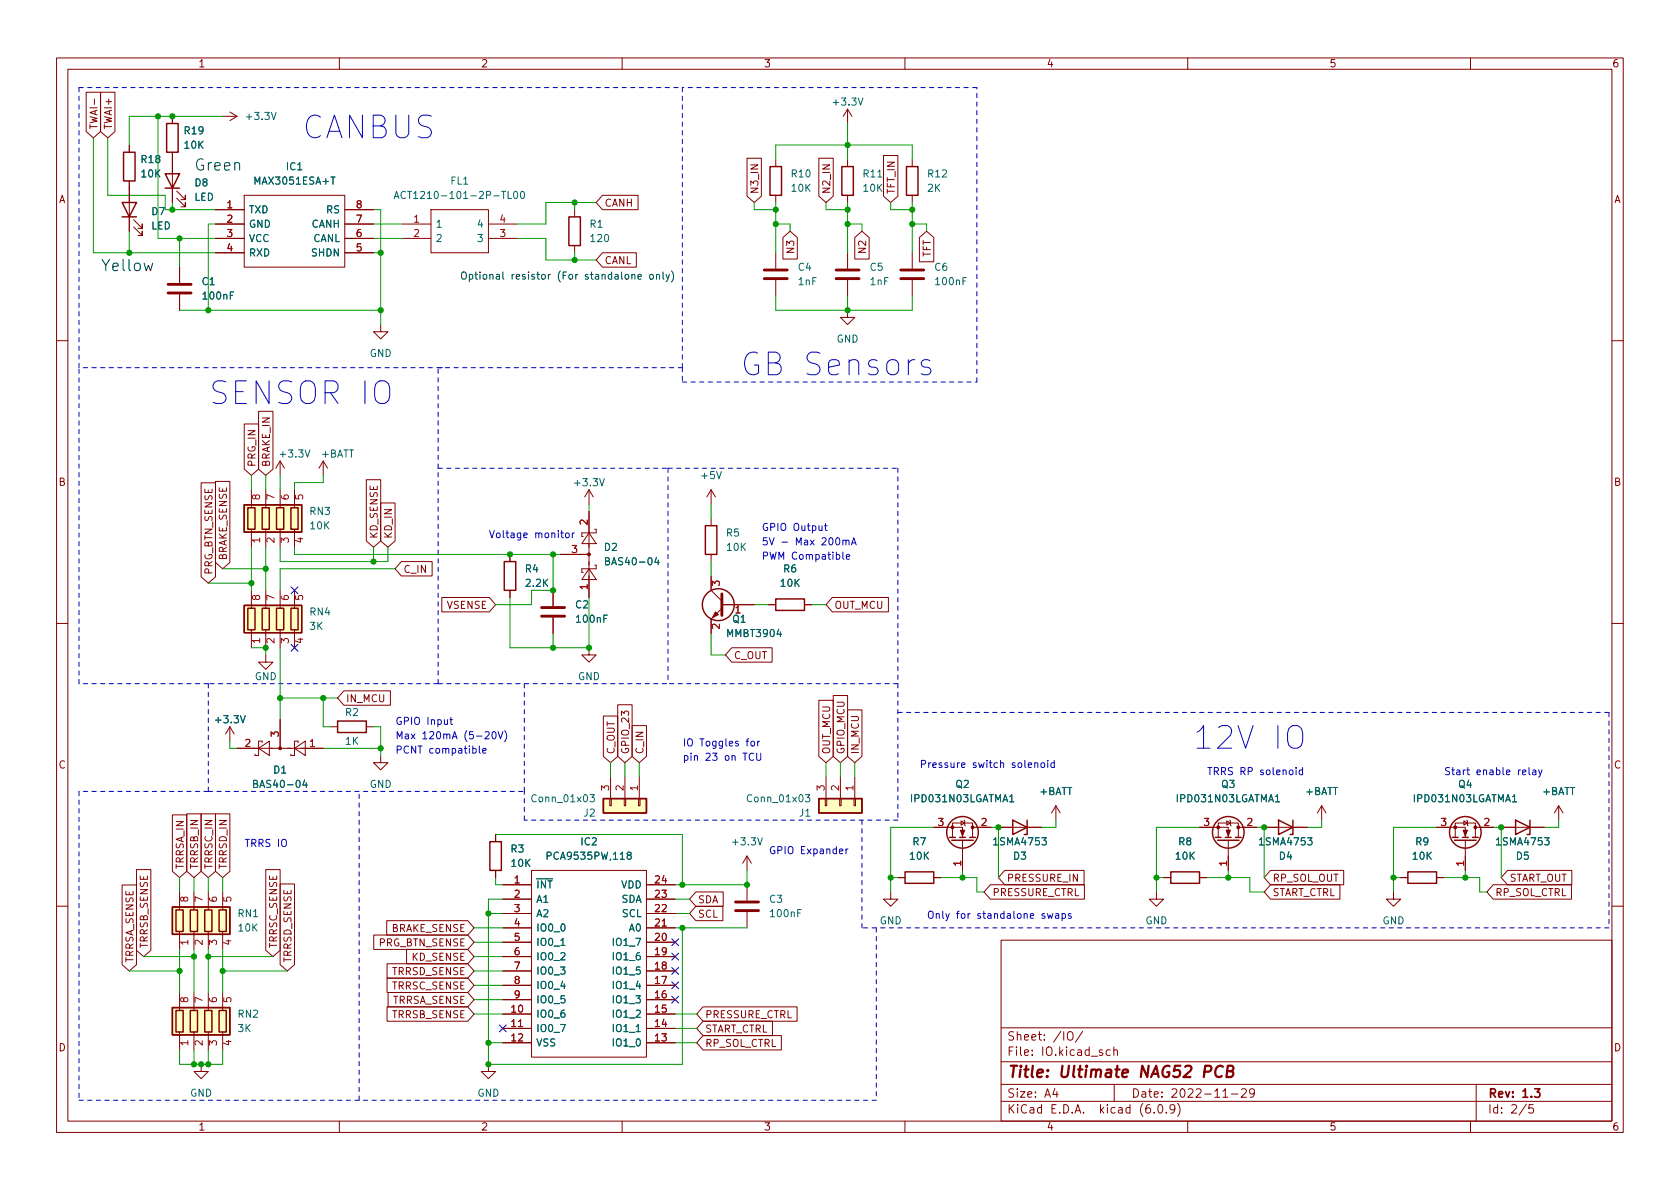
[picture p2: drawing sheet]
<svg xmlns="http://www.w3.org/2000/svg" width="297mm" height="210mm" viewBox="0 0 297 210" stroke-linecap="round" stroke-linejoin="round" font-family="sans-serif">
<g fill="none" stroke="#840000" stroke-width=".18">
<path d="M10 10.2h277v190.1h-277zM12 12.2h273v186.1h-273zM15.2 16.3h2.6v7l-1.3 1.1-1.3-1.1zM17.8 16.3h2.5v7l-1.3 1.1-1.2-1.1zM40.6 19.8l1.3 .8M60 10.2v2M110 10.2v2M149.9 19.3l-.8 1.3M149.9 19.3v2.5M149.9 19.3l.7 1.3M160 10.2v2M210 10.2v2"/>
<path d="M260 10.2v2M22.9 25.6v1.3M22.9 32v8.9M23.6 38.9l1.5 1.5v-.8v.8h-.7M30.5 20.6v1.2M30.5 26.9v8.9M31.2 35l1.6 1.6v-.8v.8h-.8M31.2 33.8l1.6 1.5v-.8v.8h-.8M38.1 39.6h5.1M38.1 37.1h5.1M39.4 20.6h2.5M41.9 20.6l-1.3 .7"/>
<path d="M43.2 34.5h17.8v12.7h-17.8zM61 39.6h5M61 37.1h5M71.1 39.6h5.1M76.2 37.1h10.2v7.6h-10.2zM86.4 39.6h5M101.6 37.1v1.2M106.5 34.5h6.3v2.6h-6.3l-1.1-1.3zM132.1 28h2.5v6.7l-1.3 1.1-1.2-1.1zM137.2 28.2v1.3M137.2 34.5v1.3M144.8 28h2.5v6.7l-1.3 1.1-1.2-1.1z"/>
<path d="M149.9 28.2v1.3M149.9 34.5v1.3M156.2 27.5h2.6v7.2l-1.3 1.1-1.3-1.1zM161.3 28.2v1.3M161.3 34.5v1.3M23.6 40.1l1.5 1.6v-.8v.8h-.7M31.7 47.2v2.8M31.7 52.1v2.8M38.1 42.2h5.1M38.1 44.7h5.1M61 42.2h5M61 44.7h5"/>
<path d="M67.3 57.4v1.3h1.3l-1.3 1.2-1.3-1.2h1.3M71.1 42.2h5.1M86.4 42.2h5M101.6 43.4v1.3M106.5 44.7h6v2.5h-6l-1.1-1.2zM137.2 44.7v2.8M137.2 49.5v2.8M138.4 42l1.3-1.1 1.3 1.1v3.8h-2.6zM149.9 54.9v1.2h1.2l-1.2 1.3-1.3-1.3h1.3M149.9 44.7v2.8M149.9 49.5v2.8M151.1 42l1.3-1.1 1.3 1.1v3.8h-2.6z"/>
<path d="M161.3 44.7v2.8M161.3 49.5v2.8M162.6 42l1.2-1.1 1.3 1.1v4.3h-2.5zM10 60.2h2M43.2 75h2.5v8l-1.3 1.1-1.2-1.1zM45.7 72.7h2.6v10.3l-1.3 1.1-1.3-1.1zM285 60.2h2M35.6 85.4h2.5v16.6l-1.3 1.1-1.2-1.1zM38.1 85.1h2.5v14.4l-1.2 1.1-1.3-1.1zM44.4 86.6v3.2M44.4 93.6v3.2M47 86.6v3.2"/>
<path d="M47 93.6v3.2M49.5 81.5v2.6M49.5 86.6v3.2M49.5 93.6v3.2M49.5 81.5l-.7 1.3M49.5 81.5l.8 1.3M52.1 86.6v3.2M52.1 93.6v3.2M57.1 81.5l-.7 1.3M57.1 81.5v2.6M57.1 81.5l.8 1.3M64.8 84.8h2.5v10.9l-1.3 1.1-1.2-1.1z"/>
<path d="M67.3 88.9h2.6v6.8l-1.3 1.1-1.3-1.1zM71 99.3h5.4v2.5h-5.4l-1.2-1.2zM90.2 98v1.3M99.1 98h5M104.1 94.2l1.3 1.9h-2.5zM104.1 86.6v2.5M104.1 90.4v15.3M104.1 86.6l-.7 1.3M104.1 86.6l.8 1.3M105.2 99.9h.2v.7h-2.5v.6h.2M105.2 93.6h.2v.6h-2.5v.7h.2M125.7 86.6l-.7 1.3"/>
<path d="M125.7 86.6v2.5M125.7 91.7v1.3M125.7 98v1.3M125.7 86.6l.8 1.3M10 110.2h2M44.4 104.4v3.2M44.4 111.4v3.1M47 115.8v1.3h1.3l-1.3 1.3-1.3-1.3h1.3M47 104.4v3.2M47 111.4v3.1M49.5 104.4v3.2M49.5 111.4v3.1"/>
<path d="M52.1 104.4v3.2M52.1 111.4v3.1M78.1 105.7h8.4l1.1 1.2-1.1 1.3h-8.4zM90.2 104.4v1.3M97.8 104.4v2.8M97.8 109.2v2.8M104.1 114.5v1.3h1.3l-1.3 1.3-1.2-1.3h1.2M104.1 100.6l1.3 1.9h-2.5zM125.7 101.8v2.6l1.9 1.9M127.6 107.6l-1.9 1.9v2.5M127.6 106.9h5.7M129.4 114.5h7.1v2.6h-7.1l-1.1-1.3z"/>
<path d="M135.9 106.9h1.3M142.2 106.9h1.3M147.2 105.7h9.9v2.5h-9.9l-1.2-1.3zM285 110.2h2M40.6 128.5l-.7 1.3M40.6 128.5v2.6M40.6 128.5l.8 1.3M41.9 132.3h15.2M45.7 132.3l1.9-1.2v2.5zM46.4 131.3v-.2h-.7v2.5h-.6v-.3M49.5 127.2v5.1M52.1 132.3l1.9-1.2v2.5z"/>
<path d="M52.7 131.3v-.2h-.6v2.5h-.7v-.3M58.4 128.5h1.3M60.8 122.2h8.2v2.5h-8.2l-1.1-1.3zM64.8 128.5h1.2M67.3 133.6v1.3h1.3l-1.3 1.2-1.3-1.2h1.3M106.7 126.6h2.5v7.2l-1.3 1.1-1.2-1.1zM107.9 137.4v3.8M109.2 124.6h2.6v9.2l-1.3 1.1-1.3-1.1zM110.5 137.4v3.8M111.8 128.3h2.5v5.5l-1.3 1.1-1.2-1.1zM113 137.4v3.8M144.8 123.8h2.5v10l-1.3 1.1-1.2-1.1z"/>
<path d="M146 137.4v3.8M147.3 123h2.6v10.8l-1.3 1.1-1.3-1.1zM148.6 137.4v3.8M149.9 125.5h2.5v8.3l-1.3 1.1-1.2-1.1zM151.1 137.4v3.8M21.6 156.5h2.5v14.1l-1.2 1.1-1.3-1.1zM24.1 153.8h2.6v14.2l-1.3 1.2-1.3-1.2zM30.5 144.1h2.5v10l-1.3 1.1-1.2-1.1zM31.7 157.7v3.2M33 143.9h2.6v10.2l-1.3 1.1-1.3-1.1zM34.3 157.7v3.2M35.6 143.9h2.5v10.2l-1.3 1.1-1.2-1.1z"/>
<path d="M36.8 157.7v3.2M38.1 143.9h2.5v10.2l-1.2 1.1-1.3-1.1zM39.4 157.7v3.2M47 153.8h2.5v14.2l-1.2 1.2-1.3-1.2zM49.5 156.3h2.6v14.3l-1.3 1.1-1.3-1.1zM87.6 147.6v1.2M87.6 153.9v1.3M88.9 156.5h5.1M88.9 159h5.1M94 153.9h20.3v33h-20.3zM107.8 141.2h.3v1.3h-.3zM110.4 141.2h.2v1.3h-.2z"/>
<path d="M112.9 141.2h.3v1.3h-.3zM114.3 156.5h5.1M114.3 159h5.1M123 157.7h4.9v2.6h-4.9l-1.1-1.3zM132.1 151.4l-.8 1.2M132.1 151.4v2.5M132.1 156.5v2.8M132.1 151.4l.7 1.2M145.9 141.2h.3v1.3h-.3zM148.5 141.2h.2v1.3h-.2zM151 141.2h.3v1.3h-.3zM157.5 157.7v1.3h1.2l-1.2 1.3-1.3-1.3h1.3"/>
<path d="M158.7 155.2h1.3M165.1 146.3h5.1v1.8M165.1 155.2h1.3M168.4 148.1v-2.6h3.6v2.6M169.9 145.2l.7 .3-.7 .4zM170.2 148.6v5.3M170.4 145l.2 .2v.7l.1 .1M172 146.3h3.3M175.1 156.5h16.6v2.5h-16.6l-1.1-1.3zM176.5 146.3h7.6M177.6 153.9h14.1v2.6h-14.1l-1.1-1.3zM186.7 142.5l-.8 1.3"/>
<path d="M186.7 142.5v2.5M186.7 142.5l.8 1.3M204.5 157.7v1.3h1.2l-1.2 1.3-1.3-1.3h1.3M205.7 155.2h1.3M212.1 146.3h5.1v1.8M212.1 155.2h1.3M215.4 148.1v-2.6h3.5v2.6M216.9 145.2l.7 .3-.7 .4zM217.2 148.6v5.3M217.4 145l.2 .2v.7l.1 .1M218.9 146.3h3.3M223.5 146.3h7.6"/>
<path d="M224.6 153.9h13v2.6h-13l-1.1-1.3zM224.6 156.5h12.3v2.5h-12.3l-1.1-1.3zM233.7 142.5l-.8 1.3M233.7 142.5v2.5M233.7 142.5l.7 1.3M246.4 157.7v1.3h1.2l-1.2 1.3-1.3-1.3h1.3M247.6 155.2h1.3M254 146.3h5.1v1.8M254 155.2h1.3M257.3 148.1v-2.6h3.6v2.6M258.8 145.2l.7 .3-.7 .4zM259.1 148.6v5.3"/>
<path d="M259.3 145l.2 .2v.7l.1 .1M260.9 146.3h3.3M264 156.5h13.9v2.5h-13.9l-1.1-1.3zM265.4 146.3h7.6M266.5 153.9h11.4v2.6h-11.4l-1.1-1.3zM275.6 142.5l-.8 1.3M275.6 142.5v2.5M275.6 142.5l.8 1.3M10 160.2h2M31.7 164.7v3.2M31.7 175.5v3.2M34.3 164.7v3.2"/>
<path d="M34.3 175.5v3.2M36.8 164.7v3.2M36.8 175.5v3.2M39.4 164.7v3.2M39.4 175.5v3.2M66.1 165.3h16.6l1.1 1.3-1.1 1.3h-16.6zM68.4 162.8h14.3l1.1 1.3-1.1 1.2h-14.3zM68.4 173h14.3l1.1 1.2-1.1 1.3h-14.3zM68.4 170.4h14.3l1.1 1.3-1.1 1.3h-14.3zM68.4 178h14.3l1.1 1.3-1.1 1.3h-14.3zM68.6 175.5h14.1l1.1 1.3-1.1 1.2h-14.1zM71.9 167.9h10.8l1.1 1.3-1.1 1.2h-10.8z"/>
<path d="M88.9 179.3h5.1M88.9 176.8h5.1M88.9 174.2h5.1M88.9 171.7h5.1M88.9 169.2h5.1M88.9 166.6h5.1M88.9 164.1h5.1M88.9 161.5h5.1M114.3 179.3h5.1M114.3 176.8h5.1M114.3 174.2h5.1M114.3 171.7h5.1"/>
<path d="M114.3 169.2h5.1M114.3 166.6h5.1M114.3 164.1h5.1M114.3 161.5h5.1M123 160.3h4.8v2.5h-4.8l-1.1-1.3zM124.3 178h16.6v2.6h-16.6l-1.1-1.3zM132.1 161.3v2.8M177 166.3h108v32h-108zM285 160.2h2M31.7 182.5v3.2M34.3 182.5v3.2M35.6 188.2v1.3h1.2l-1.2 1.2-1.3-1.2h1.3"/>
<path d="M36.8 182.5v3.2M39.4 182.5v3.2M60 198.3v2M86.4 188.2v1.3h1.2l-1.2 1.2-1.3-1.2h1.3M88.9 181.9h5.1M88.9 184.4h5.1M110 198.3v2M114.3 181.9h5.1M114.3 184.4h5.1M124.3 180.6h12.3v2.5h-12.3l-1.1-1.2zM124.3 183.1h13.9v2.6h-13.9l-1.1-1.3zM160 198.3v2"/>
<path d="M177 194.8h108M177 191.8h108M177 187.8h108M177 181.8h108M186.5 192.5l-.4 1h1M186.9 193v1M188.8 182.6a.5 .5 0 0 1 .6-.2 .5 .5 0 0 1 .3 .5v.5a.5 .5 0 0 1-.5 .6 .5 .5 0 0 1-.5-.6zM191.4 182.4l-1.3 1.9M196.3 185.7l-.4-.1-.3 .3v.4l.1 .3h.6M196.9 185.8l.2-.2 .4 .1 .1 .9M196.9 185.1v1.5M197 191.8v3"/>
<path d="M204.1 196.7v.1M204.9 195.4l.2-.1a.81 .81 0 0 1 .6 .7 .81 .81 0 0 1-.3 .8h-.2a.81 .81 0 0 1-.6-.6 .81 .81 0 0 1 .3-.8zM206.2 196.7v.1M207.7 196l-.3 .3h-.3l-.2-.3 .1-.6 .4-.1 .2 .2a.99 .99 0 0 1-.3 1.3h-.3M208.2 195.1a1.72 1.72 0 0 1 0 2.3M210 198.3v2M216.2 194h.9M217.7 193.5h1.2M219.5 192.7l.6-.2 .2 .2 .1 .3-1 1h1M221.8 193.2l-.3 .3-.4-.1-.2-.2 .2-.6 .4-.1 .2 .2a.99 .99 0 0 1-.3 1.3h-.3M260 198.3v2M261 191.8v6.5"/>
<path d="M269.9 195.3l-1.3 1.9M271.1 195.3h-.7l-.1 .7 .2-.1 .5 .1 .2 .2-.1 .5-.2 .1-.6-.1"/>
</g>
<path d="M271.3 192.5h1l-.5 .6 .4 .1v.7l-.2 .1h-.4l-.3-.1" fill="none" stroke="#840000" stroke-width=".3"/>
<path d="M213 189.5h.7a.55 .55 0 0 0 .5-.5 .55 .55 0 0 0-.3-.5h-.8l-.3 2M216.2 188.7a.88 .88 0 0 0-1-.1 .88 .88 0 0 0-.3 1 .69 .69 0 0 0 .3 .8 .69 .69 0 0 0 .8-.1M217 189.4l.8-.1a.46 .46 0 0 0 .3-.4 .46 .46 0 0 0-.3-.4h-.7l-.3 2h.8a.53 .53 0 0 0 .5-.5 .53 .53 0 0 0-.5-.6" fill="none" stroke="#840000" stroke-width=".4"/>
<g fill="none" stroke="#006464" stroke-width=".18">
<path d="M69.7 35.1l.4-1.3 .4 1.3M69.8 34.7h.6M71.7 34a.6 .6 0 0 0-.8 .4 .6 .6 0 0 0 .6 .7l.2-.1M90.9 34l.2-.2a.68 .68 0 0 1 .4 .7 .68 .68 0 0 1-.4 .6l-.2-.1-.1-.4zM92.1 34l.2-.2a.68 .68 0 0 1 .5 .7 .68 .68 0 0 1-.5 .6l-.2-.1-.1-.4zM107.1 99.2h.5l.1-.2v-.3l-.6-.1v1.3h.4l.2-.1 .1-.3-.3-.3M116.1 98.6l-.3 .9h.8M116.4 99v.9M44.8 138.6l.6-.1 .1-.2-.1-.2-.6-.1v1.3h.5l.2-.2 .1-.3-.3-.2M53.9 137.9l-.3 .9h.7M54.2 138.4v.9M104.3 140.5h.8l-.4 .5 .3 .1v.6l-.2 .1-.5-.1"/>
<path d="M111.1 151.2l-.2-.2v-.2l.2-.1h.4l.1 .2-.1 .2-.5 .2-.1 .2v.3l.2 .2h.3l.2-.3-.1-.4-.1-.1M142.4 140.5h.8l-.4 .5 .3 .1v.6l-.2 .1-.5-.1M178.5 141.8h.8M225.5 141.8h.7M267.4 141.8h.8M99.2 167.2h.7"/>
</g>
<g fill="none" stroke="#840000" stroke-width=".25">
<path d="M21.6 35.8h2.5l-1.2 2.5zM21.6 38.3h2.5M21.8 26.9h2.1v5.1h-2.1zM29.2 30.7h2.5l-1.2 2.6zM29.2 33.3h2.5M29.5 21.8h2v5.1h-2zM100.6 38.3h2v5.1h-2zM136.1 29.5h2.1v5h-2.1zM148.8 29.5h2.1v5h-2.1zM160.3 29.5h2v5h-2zM43.2 89.3h10.1v4.8h-10.1zM43.8 89.8h1.3v3.8h-1.3z"/>
<path d="M46.4 89.8h1.2v3.8h-1.2zM48.9 89.8h1.3v3.8h-1.3zM51.4 89.8h1.3v3.8h-1.3zM89.2 99.3h2v5.1h-2zM124.7 93h2v5h-2zM43.2 107.1h10.1v4.8h-10.1zM43.8 107.6h1.3v3.8h-1.3zM46.4 107.6h1.2v3.8h-1.2zM48.9 107.6h1.3v3.8h-1.3zM51.4 107.6h1.3v3.8h-1.3zM137.2 105.9h5v2h-5zM59.7 127.5h5.1v2h-5.1z"/>
<path d="M86.6 148.8h2v5.1h-2zM106.7 141.2h7.6v2.6h-7.6zM144.8 141.2h7.6v2.6h-7.6zM160 154.2h5.1v2h-5.1zM167.9 148.1h1M168.3 148.6h3.8M169.7 148.1h1M171.4 148.1h1.1M179.1 145l2.5 1.3-2.5 1.3zM181.6 145v2.6h-.5M207 154.2h5.1v2h-5.1zM214.9 148.1h1"/>
<path d="M215.3 148.6h3.8M216.7 148.1h1M218.4 148.1h1.1M226.1 145l2.5 1.3-2.5 1.3zM228.6 145v2.6h-.5M248.9 154.2h5.1v2h-5.1zM256.8 148.1h1M257.2 148.6h3.8M258.6 148.1h1M260.3 148.1h1.1M268 145l2.5 1.3-2.5 1.3zM270.5 145v2.6h-.5"/>
<path d="M30.5 160.4h10.1v4.8h-10.1zM30.5 178.2h10.1v4.8h-10.1zM31.1 160.9h1.3v3.8h-1.3zM31.1 178.7h1.3v3.8h-1.3zM33.7 160.9h1.2v3.8h-1.2zM33.7 178.7h1.2v3.8h-1.2zM36.2 160.9h1.3v3.8h-1.3zM36.2 178.7h1.3v3.8h-1.3zM38.7 160.9h1.3v3.8h-1.3zM38.7 178.7h1.3v3.8h-1.3z"/>
<circle cx="127" cy="106.9" r="2.82"/>
<circle cx="170.2" cy="147.2" r="2.79"/>
<circle cx="217.2" cy="147.2" r="2.79"/>
<circle cx="259.1" cy="147.2" r="2.79"/>
</g>
<g fill="#840000" stroke="#840000" stroke-width=".18">
<path d="M169.8 146.8h.8l-.4 1z"/>
<path d="M126.5 108.2l.5 .5-1 .5z"/>
<path d="M258.7 146.8h.8l-.4 1z"/>
<path d="M216.8 146.8h.8l-.4 1z"/>
<circle cx="168.4" cy="146.3" r=".25"/>
<circle cx="172" cy="146.3" r=".25"/>
<circle cx="104.1" cy="98" r=".25"/>
<circle cx="257.3" cy="146.3" r=".25"/>
<circle cx="260.9" cy="146.3" r=".25"/>
<circle cx="215.4" cy="146.3" r=".25"/>
<circle cx="218.9" cy="146.3" r=".25"/>
<circle cx="49.5" cy="132.3" r=".25"/>
</g>
<g fill="#ffffc2" stroke="#ffffc2" stroke-width=".18">
<path d="M30.5 160.4h10.1v4.8h-10.1z"/>
<path d="M43.2 89.3h10.1v4.8h-10.1z"/>
<path d="M30.5 178.2h10.1v4.8h-10.1z"/>
<path d="M144.8 141.2h7.6v2.6h-7.6z"/>
<path d="M106.7 141.2h7.6v2.6h-7.6z"/>
<path d="M43.2 107.1h10.1v4.8h-10.1z"/>
</g>
<g fill="none" stroke="#840000" stroke-width=".51">
<path d="M29.7 51.8h4.1M29.7 50.3h4.1M135.1 49.3h4.1M135.1 47.7h4.1M147.8 49.3h4.1M147.8 47.7h4.1M159.3 49.3h4M159.3 47.7h4M95.8 109h4M95.8 107.4h4M127.6 105v3.8M130 159.5h4.1"/>
<path d="M130 161h4.1"/>
</g>
<path d="M25.5 46.5l.4 1.4 .3-1 .4 1 .4-1.4M111.7 48.6l.2-.1 .3 .1 .1 .8M112.8 48.9l.6-.1-.1-.2-.3-.1-.2 .2 .1 .6h.4M115 48.6l.3-.1 .2 .3v.3l-.2 .3-.3-.1-.1-.2zM116.1 48.6l.2-.1 .3 .1v.8M116.1 48.5v.9M117.2 48.1v1.1l.2 .2M117.8 48.5l.3 .9M118.4 48.5l-.5 1.2-.1 .1M118.7 47.9a1.46 1.46 0 0 1 0 2" fill="none" stroke="#0f0f0f" stroke-width=".18"/>
<g fill="none" stroke="#0000c2" stroke-width=".18">
<path d="M164.4 63.8l-.4-.2h-.5l-.4 .2-.2 .4 .2 .5 1.3 .4 .2 .4-.2 .6-.4 .2h-.7l-.4-.2M99.1 94.2h.5M99.3 93.8v1.1l.3 .2M100.1 94.3l.3-.1 .2 .3v.3l-.2 .3-.3-.1-.1-.2zM101.2 94.2v.9M101.6 94.2l-.4 .3M145.8 93h.4M145.9 92.5v1.1l.3 .2M147.9 95.1h.2a.68 .68 0 0 1 .4 .6 .68 .68 0 0 1-.4 .7 .84 .84 0 0 1-.2-1.3zM149 95.6l.2-.1 .3 .1 .1 .8M149 97.6v1.1l.2 .2M149 95.5v.9"/>
<path d="M149.6 95.7l.2-.2 .3 .1v.8M149.6 98.5l.6-.1v-.3h-.4l-.2 .1 .1 .6h.5M150.5 96.4l.5-1.3 .4 1.3M150.7 96h.6M79.5 127.3h.5M79.7 126.8v1.1l.3 .2M84.7 131.9v1.1l.2 .2M85.3 132.8l.7-.2-.1-.2-.4-.1-.2 .2 .1 .6h.5M85.8 129.5l.5-.1 .2 .3-.8 .9h.8M87.1 129.5l.2-.1a.68 .68 0 0 1 .4 .6 .68 .68 0 0 1-.4 .6l-.2-.1-.1-.3zM88.1 129.4l.4 1.2 .4-1.2M89.2 129.2a1.46 1.46 0 0 1 0 1.9"/>
<path d="M132.9 131.1h.3l.2 .2v.4l-.2 .2h-.3l-.1-.2zM133.2 133.3a.6 .6 0 0 0-.8 .4 .6 .6 0 0 0 .6 .8l.2-.2M133.8 133.2v1l.2 .3h.3l.2-.3v-1M134 131.1v.8M134.3 131.1l-.3 .2M183 135l.1-.1h.3l.1 .8M183 134.9v.8M184.2 134.9h.3l.2 .2v.4l-.2 .2h-.3l-.2-.2zM185.3 134.5v.1M185.3 134.9v.8M186.4 134.9h-.4l-.2 .2 .1 .6h.5M186.4 134.5v1.2"/>
<path d="M227.8 128.9a1.34 1.34 0 0 1 1.6-.6 1.34 1.34 0 0 1 .9 1.3v1.4a1.33 1.33 0 0 1-1.3 1.4 1.33 1.33 0 0 1-1.3-1.4v-1.4zM229.2 135.7v.1M229.2 136.2v.8M230.3 136.2h-.4l-.2 .2 .1 .5h.5M230.3 135.7v1.3M269.2 136.6l.6-.1-.1-.3h-.3l-.2 .1 .1 .6h.4M270.3 135.7v1.1l.2 .2M271 136.2h.5l.1 .8M271.6 136.5h-.5l-.2 .2 .2 .3 .5-.1M272 136.2l.3 .8M272.6 136.2l-.4 1.1-.2 .1M148.4 150.5l.6-.1v-.2l-.4-.1-.2 .2 .1 .6h.5"/>
<path d="M149.6 150.1v.9M149.9 150.1l-.3 .3M185.2 161.6l.2 .8 .3-.6 .2 .6 .3-.8M186.6 161.6h.5l.1 .8M187.2 161.9h-.4l-.2 .2 .2 .3 .4-.1M187.8 161.6h.4l.2 .2-.1 .5h-.5M187.8 161.6v1.2M189.4 161.6h-.3l-.2 .1v.2l.5 .1v.3h-.5"/>
</g>
<g fill="none" stroke="#0000c2" stroke-width=".18" stroke-dasharray=".8 .8">
<path d="M14 15.5v49.5M14 15.5h106.6M120.6 15.5v49.5M172.7 15.5h-52.1M77.5 65h1.2M120.6 65h-106.6M120.6 67.6h52.1M120.6 65v2.6M172.7 67.6v-52.1M77.5 82.8h40.6M77.5 82.8v-17.8M118.1 82.8h40.6"/>
<path d="M118.1 82.8v38.1M158.7 82.8v38.1M14 139.9v54.7M14 120.9v-55.9M36.8 120.9h-22.8M36.8 120.9v19M36.8 139.9h-22.8M36.8 139.9h55.9M77.5 120.9h-40.7M77.5 120.9h40.6M77.5 120.9v-38.1M92.7 139.9v-19"/>
<path d="M158.7 126h125.8M158.7 120.9v24.1M158.7 120.9h-40.6M284.5 126v38.1M92.7 145v-5.1M158.7 145h-66M152.4 164.1v-19.1M154.9 164.1v30.5M284.5 164.1h-132.1M14 194.6h49.5M63.5 194.6v-54.7M154.9 194.6h-91.4"/>
</g>
<g fill="none" stroke="#009600" stroke-width=".18">
<path d="M16.5 24.4v20.3h21.6M19 24.4v10.1h10.2v2.6h8.9M27.9 20.6v21.6h10.2M30.5 35.8v1.3M38.1 39.6h-1.3v15.3M39.4 20.6h-16.5v5M66 37.1h1.3v20.3M66 39.6h5.1M101.6 35.8v1.3M105.4 35.8h-8.9v3.8h-5.1M133.3 35.8v1.3h3.9M137.2 39.6h2.5v1.3"/>
<path d="M137.2 28.2v-2.6h24.1v2.6M137.2 35.8v8.9M146 35.8v1.3h3.9M149.9 39.6h2.5v1.3M149.9 21.8v6.4M149.9 35.8v8.9M157.5 35.8v1.3h3.8M161.3 39.6h2.5v1.3M161.3 35.8v8.9M22.9 40.9v3.8M31.7 42.2v5M31.7 54.9h35.6"/>
<path d="M66 42.2h5.1M66 44.7h1.3M91.4 42.2h5.1v3.8h8.9M101.6 44.7v1.3M137.2 52.3v2.6h24.1v-2.6M149.9 52.3v2.6M44.4 84.1v2.5M44.4 96.8v7.6M47 84.1v2.5M47 96.8v7.6M49.5 96.8v2.5h19.1v-2.5M49.5 84.1v2.5"/>
<path d="M52.1 96.8v1.2h47M57.1 84.1v1.2h-5v1.3M66 96.8v2.5M97.8 98v6.4h-3.8v2.5h-6.4M104.1 89.1v1.3M125.7 89.1v2.6M125.7 99.3v2.5M36.8 103.1h7.6M39.4 100.6h7.6M44.4 114.5h2.6v1.3M49.5 114.5v12.7M69.8 100.6h-20.3v3.8"/>
<path d="M90.2 105.7v8.8h13.9v-8.8M97.8 112v2.5M125.7 112v3.8h2.6M133.3 106.9h2.6M143.5 106.9h2.5M40.6 131.1v1.2h1.3M49.5 123.4h10.2M57.1 123.4v5.1h1.3M57.1 132.3h10.2M66 128.5h1.3v5.1M107.9 134.9v2.5M110.5 134.9v2.5"/>
<path d="M113 134.9v2.5M146 134.9v2.5M148.6 134.9v2.5M151.1 134.9v2.5M31.7 155.2v2.5M34.3 155.2v2.5M36.8 155.2v2.5M39.4 155.2v2.5M87.6 155.2v1.3h1.3M87.6 147.6h33v8.9M88.9 159h-2.5v29.2h34.2v-24.1M119.4 159h2.5"/>
<path d="M132.1 153.9v2.6h-12.7M157.5 155.2h1.2M165.1 146.3h-7.6v11.4M166.4 155.2h6.3v2.5h1.3M170.2 153.9v1.3M175.3 146.3h1.2v8.9M186.7 145v1.3h-2.6M204.5 155.2h1.2M212.1 146.3h-7.6v11.4M213.4 155.2h7.6v2.5h2.5M217.2 153.9v1.3M222.2 146.3h1.3v8.9"/>
<path d="M233.7 145v1.3h-2.6M246.4 155.2h1.2M254 146.3h-7.6v11.4M255.3 155.2h6.3v2.5h1.3M259.1 153.9v1.3M264.2 146.3h1.2v8.9M275.6 145v1.3h-2.6M22.9 171.7h8.8M25.4 169.2h8.9M31.7 167.9v7.6M34.3 167.9v7.6M36.8 167.9v7.6"/>
<path d="M36.8 169.2h11.5M39.4 171.7h11.4M39.4 167.9v7.6M83.8 169.2h5.1M83.8 171.7h5.1M83.8 164.1h5.1M83.8 166.6h5.1M83.8 174.2h5.1M83.8 179.3h5.1M83.8 176.8h5.1M86.4 161.5h2.5M119.4 164.1h12.7"/>
<path d="M119.4 161.5h2.5M119.4 179.3h3.8M31.7 185.7v2.5h7.7v-2.5M34.3 185.7v2.5M36.8 185.7v2.5M86.4 184.4h2.5M119.4 184.4h3.8M119.4 181.9h3.8"/>
</g>
<g fill="none" stroke="#000084" stroke-width=".18">
<path d="M51.5 113.9l1.2 1.3M51.5 103.8l1.2 1.2M52.7 113.9l-1.2 1.3M52.7 103.8l-1.2 1.2M118.8 171.1l1.2 1.2M118.8 168.5l1.2 1.3M118.8 173.6l1.2 1.2M118.8 176.2l1.2 1.2M118.8 166l1.2 1.2M120 171.1l-1.2 1.2M120 168.5l-1.2 1.3M120 173.6l-1.2 1.2"/>
<path d="M120 176.2l-1.2 1.2M120 166l-1.2 1.2M88.3 181.2l1.2 1.3M89.5 181.2l-1.2 1.3"/>
</g>
<g fill="#009600" stroke="#009600" stroke-width=".18">
<circle cx="27.9" cy="20.6" r=".46"/>
<circle cx="30.5" cy="20.6" r=".46"/>
<circle cx="22.9" cy="44.7" r=".46"/>
<circle cx="31.7" cy="42.2" r=".46"/>
<circle cx="30.5" cy="37.1" r=".46"/>
<circle cx="101.6" cy="35.8" r=".46"/>
<circle cx="101.6" cy="46" r=".46"/>
<circle cx="137.2" cy="39.6" r=".46"/>
<circle cx="137.2" cy="37.1" r=".46"/>
<circle cx="47" cy="114.5" r=".46"/>
<circle cx="47" cy="100.6" r=".46"/>
<circle cx="49.5" cy="123.4" r=".46"/>
<circle cx="66" cy="99.3" r=".46"/>
<circle cx="67.3" cy="132.3" r=".46"/>
<circle cx="44.4" cy="103.1" r=".46"/>
<circle cx="67.3" cy="54.9" r=".46"/>
<circle cx="36.8" cy="54.9" r=".46"/>
<circle cx="67.3" cy="44.7" r=".46"/>
<circle cx="176.5" cy="146.3" r=".46"/>
<circle cx="86.4" cy="161.5" r=".46"/>
<circle cx="86.4" cy="184.4" r=".46"/>
<circle cx="86.4" cy="188.2" r=".46"/>
<circle cx="157.5" cy="155.2" r=".46"/>
<circle cx="132.1" cy="156.5" r=".46"/>
<circle cx="120.6" cy="156.5" r=".46"/>
<circle cx="120.6" cy="164.1" r=".46"/>
<circle cx="170.2" cy="155.2" r=".46"/>
<circle cx="161.3" cy="37.1" r=".46"/>
<circle cx="149.9" cy="37.1" r=".46"/>
<circle cx="149.9" cy="25.6" r=".46"/>
<circle cx="259.1" cy="155.2" r=".46"/>
<circle cx="265.4" cy="146.3" r=".46"/>
<circle cx="246.4" cy="155.2" r=".46"/>
<circle cx="161.3" cy="39.6" r=".46"/>
<circle cx="149.9" cy="39.6" r=".46"/>
<circle cx="149.9" cy="54.9" r=".46"/>
<circle cx="217.2" cy="155.2" r=".46"/>
<circle cx="204.5" cy="155.2" r=".46"/>
<circle cx="223.5" cy="146.3" r=".46"/>
<circle cx="36.8" cy="169.2" r=".46"/>
<circle cx="34.3" cy="169.2" r=".46"/>
<circle cx="57.1" cy="123.4" r=".46"/>
<circle cx="34.3" cy="188.2" r=".46"/>
<circle cx="35.6" cy="188.2" r=".46"/>
<circle cx="31.7" cy="171.7" r=".46"/>
<circle cx="39.4" cy="171.7" r=".46"/>
<circle cx="36.8" cy="188.2" r=".46"/>
<circle cx="97.8" cy="98" r=".46"/>
<circle cx="97.8" cy="104.4" r=".46"/>
<circle cx="90.2" cy="98" r=".46"/>
<circle cx="104.1" cy="114.5" r=".46"/>
<circle cx="97.8" cy="114.5" r=".46"/>
</g>
<g font-size="5.6" fill="#0000c2">
<text x="53.3" y="24.5">CANBUS</text>
<text x="36.8" y="71.5">SENSOR IO</text>
<text x="130.8" y="66.5">GB Sensors</text>
<text x="210.8" y="132.5">12V IO</text>
</g>
<g font-size="2.8" fill="#0f0f0f">
<text x="34.3" y="30.2">Green</text>
<text x="17.8" y="48">Yellow</text>
</g>
<text font-size="2.8" fill="#840000" x="178" y="190.6">Title: Ultimate NAG52 PCB</text>
<g font-size="2.1" fill="#840000">
<text x="178" y="184">Sheet: /IO/</text>
<text x="178" y="186.7">File: IO.kicad_sch</text>
<text x="178" y="196.9">KiCad E.D.A. kicad (6.0.9)</text>
<text x="178" y="194.1">Size: A4</text>
<text x="200" y="194.1">Date: 2022-11-29</text>
<text x="263" y="194.1">Rev: 1.3</text>
<text x="263" y="196.9">Id: 2/5</text>
</g>
<g font-size="1.8" fill="#840000">
<text x="35" y="11.9">1</text>
<text x="85" y="11.9">2</text>
<text x="135" y="11.9">3</text>
<text x="185" y="11.9">4</text>
<text x="235" y="11.9">5</text>
<text x="285" y="11.9">6</text>
<text x="17.2" y="22.9" transform="rotate(-90 17.2 22.9)">TWAI-</text>
<text x="19.8" y="22.9" transform="rotate(-90 19.8 22.9)">TWAI+</text>
<text x="10.3" y="35.9">A</text>
<text x="134.1" y="34.4" transform="rotate(-90 134.1 34.4)">N3_IN</text>
<text x="146.8" y="34.4" transform="rotate(-90 146.8 34.4)">N2_IN</text>
<text x="158.2" y="34.4" transform="rotate(-90 158.2 34.4)">TFT_IN</text>
<text x="285.3" y="35.9">A</text>
<text x="106.8" y="36.5">CANH</text>
<text x="106.8" y="46.7">CANL</text>
<text x="140.4" y="44.6" transform="rotate(-90 140.4 44.6)">N3</text>
<text x="153.1" y="44.6" transform="rotate(-90 153.1 44.6)">N2</text>
<text x="164.6" y="45.6" transform="rotate(-90 164.6 45.6)">TFT</text>
<text x="45.2" y="82.6" transform="rotate(-90 45.2 82.6)">PRG_IN</text>
<text x="47.7" y="82.6" transform="rotate(-90 47.7 82.6)">BRAKE_IN</text>
<text x="10.3" y="85.9">B</text>
<text x="285.3" y="85.9">B</text>
<text x="66.8" y="95.3" transform="rotate(-90 66.8 95.3)">KD_SENSE</text>
<text x="69.3" y="95.3" transform="rotate(-90 69.3 95.3)">KD_IN</text>
<text x="37.6" y="101.7" transform="rotate(-90 37.6 101.7)">PRG_BTN_SENSE</text>
<text x="40.1" y="99.1" transform="rotate(-90 40.1 99.1)">BRAKE_SENSE</text>
<text x="71.3" y="101.3">C_IN</text>
<text x="79" y="107.7">VSENSE</text>
<text x="147.5" y="107.7">OUT_MCU</text>
<text x="129.7" y="116.5">C_OUT</text>
<text x="61.1" y="124.2">IN_MCU</text>
<text x="10.3" y="135.9">C</text>
<text x="108.7" y="133.4" transform="rotate(-90 108.7 133.4)">C_OUT</text>
<text x="111.2" y="133.4" transform="rotate(-90 111.2 133.4)">GPIO_23</text>
<text x="113.8" y="133.4" transform="rotate(-90 113.8 133.4)">C_IN</text>
<text x="146.8" y="133.4" transform="rotate(-90 146.8 133.4)">OUT_MCU</text>
<text x="149.3" y="133.4" transform="rotate(-90 149.3 133.4)">GPIO_MCU</text>
<text x="151.9" y="133.4" transform="rotate(-90 151.9 133.4)">IN_MCU</text>
<text x="285.3" y="135.9">C</text>
<text x="32.5" y="153.8" transform="rotate(-90 32.5 153.8)">TRRSA_IN</text>
<text x="35" y="153.8" transform="rotate(-90 35 153.8)">TRRSB_IN</text>
<text x="37.6" y="153.8" transform="rotate(-90 37.6 153.8)">TRRSC_IN</text>
<text x="40.1" y="153.8" transform="rotate(-90 40.1 153.8)">TRRSD_IN</text>
<text x="178" y="155.9">PRESSURE_IN</text>
<text x="224.9" y="155.9">RP_SOL_OUT</text>
<text x="266.9" y="155.9">START_OUT</text>
<text x="123.3" y="159.7">SDA</text>
<text x="175.4" y="158.5">PRESSURE_CTRL</text>
<text x="224.9" y="158.5">START_CTRL</text>
<text x="264.3" y="158.5">RP_SOL_CTRL</text>
<text x="26.1" y="167.7" transform="rotate(-90 26.1 167.7)">TRRSB_SENSE</text>
<text x="49" y="167.7" transform="rotate(-90 49 167.7)">TRRSC_SENSE</text>
<text x="67" y="167.3">PRG_BTN_SENSE</text>
<text x="69.1" y="164.8">BRAKE_SENSE</text>
<text x="123.3" y="162.3">SCL</text>
<text x="23.6" y="170.3" transform="rotate(-90 23.6 170.3)">TRRSA_SENSE</text>
<text x="51.5" y="170.3" transform="rotate(-90 51.5 170.3)">TRRSD_SENSE</text>
<text x="69.3" y="172.4">TRRSD_SENSE</text>
<text x="72.9" y="169.9">KD_SENSE</text>
<text x="69.3" y="175">TRRSC_SENSE</text>
<text x="69.3" y="177.5">TRRSA_SENSE</text>
<text x="10.3" y="185.9">D</text>
<text x="69.3" y="180">TRRSB_SENSE</text>
<text x="124.6" y="180">PRESSURE_CTRL</text>
<text x="124.6" y="182.6">START_CTRL</text>
<text x="124.6" y="185.1">RP_SOL_CTRL</text>
<text x="285.3" y="185.9">D</text>
<text x="35" y="199.9">1</text>
<text x="85" y="199.9">2</text>
<text x="135" y="199.9">3</text>
<text x="185" y="199.9">4</text>
<text x="235" y="199.9">5</text>
<text x="285" y="199.9">6</text>
</g>
<g font-size="1.8" fill="#006464">
<text x="32.7" y="23.7">R19</text>
<text x="43.8" y="21.2">+3.3V</text>
<text x="147.5" y="18.7">+3.3V</text>
<text x="25" y="28.8">R18</text>
<text x="32.7" y="26.3">10K</text>
<text x="25" y="31.4">10K</text>
<text x="34.3" y="35.5">LED</text>
<text x="34.5" y="33">D8</text>
<text x="45.3" y="32.6">MAX3051ESA+T</text>
<text x="50.7" y="30.1">IC1</text>
<text x="72" y="35.2">ACT1210-101-2P-TL00</text>
<text x="79.7" y="32.6">FL1</text>
<text x="140" y="31.4">R10</text>
<text x="140" y="33.9">10K</text>
<text x="152.7" y="31.4">R11</text>
<text x="152.7" y="33.9">10K</text>
<text x="164" y="33.9">2K</text>
<text x="164.1" y="31.4">R12</text>
<text x="26.7" y="40.6">LED</text>
<text x="26.9" y="38">D7</text>
<text x="43.9" y="37.7">TXD</text>
<text x="43.9" y="40.3">GND</text>
<text x="55.1" y="40.3">CANH</text>
<text x="57.7" y="37.7">RS</text>
<text x="77" y="40.3">1</text>
<text x="84.6" y="40.3">4</text>
<text x="104.3" y="40.3">R1</text>
<text x="43.9" y="42.8">VCC</text>
<text x="43.9" y="45.3">RXD</text>
<text x="55.2" y="45.3">SHDN</text>
<text x="55.3" y="42.8">CANL</text>
<text x="77" y="42.8">2</text>
<text x="84.6" y="42.8">3</text>
<text x="104.6" y="42.8">120</text>
<text x="141.2" y="47.9">C4</text>
<text x="153.9" y="47.9">C5</text>
<text x="165.3" y="47.9">C6</text>
<text x="35.7" y="50.4">C1</text>
<text x="36" y="53">100nF</text>
<text x="141.2" y="50.4">1nF</text>
<text x="153.9" y="50.4">1nF</text>
<text x="165.6" y="50.4">100nF</text>
<text x="65.3" y="63.1">GND</text>
<text x="147.9" y="60.6">GND</text>
<text x="49.7" y="80.9">+3.3V</text>
<text x="56.8" y="80.9">+BATT</text>
<text x="101.8" y="86">+3.3V</text>
<text x="124.1" y="84.7">+5V</text>
<text x="54.8" y="91.1">RN3</text>
<text x="54.9" y="93.6">10K</text>
<text x="128.5" y="94.9">R5</text>
<text x="92.9" y="101.2">R4</text>
<text x="106.9" y="97.4">D2</text>
<text x="107.6" y="99.9">BAS40-04</text>
<text x="128.6" y="97.4">10K</text>
<text x="138.6" y="101.2">R6</text>
<text x="93.1" y="103.8">2.2K</text>
<text x="101.8" y="107.6">C2</text>
<text x="138.1" y="103.8">10K</text>
<text x="54.8" y="111.4">3K</text>
<text x="54.8" y="108.8">RN4</text>
<text x="102.1" y="110.1">100nF</text>
<text x="128.7" y="112.6">MMBT3904</text>
<text x="129.6" y="110.1">Q1</text>
<text x="45" y="120.3">GND</text>
<text x="102.2" y="120.3">GND</text>
<text x="38.3" y="127.9">+3.3V</text>
<text x="61.1" y="126.6">R2</text>
<text x="61.1" y="131.7">1K</text>
<text x="48.4" y="136.8">D1</text>
<text x="45.4" y="139.3">BAS40-04</text>
<text x="65.3" y="139.3">GND</text>
<text x="94.3" y="141.9">Conn_01x03</text>
<text x="132.4" y="141.9">Conn_01x03</text>
<text x="161.3" y="141.9">IPD031N03LGATMA1</text>
<text x="169" y="139.3">Q2</text>
<text x="183.8" y="140.6">+BATT</text>
<text x="208.3" y="141.9">IPD031N03LGATMA1</text>
<text x="216" y="139.3">Q3</text>
<text x="230.8" y="140.6">+BATT</text>
<text x="250.2" y="141.9">IPD031N03LGATMA1</text>
<text x="257.9" y="139.3">Q4</text>
<text x="272.7" y="140.6">+BATT</text>
<text x="102.8" y="149.5">IC2</text>
<text x="103.3" y="144.4">J2</text>
<text x="129.7" y="149.5">+3.3V</text>
<text x="141.4" y="144.4">J1</text>
<text x="161.4" y="149.5">R7</text>
<text x="175.9" y="149.5">1SMA4753</text>
<text x="208.4" y="149.5">R8</text>
<text x="222.9" y="149.5">1SMA4753</text>
<text x="250.3" y="149.5">R9</text>
<text x="264.8" y="149.5">1SMA4753</text>
<text x="90.4" y="150.7">R3</text>
<text x="90.5" y="153.3">10K</text>
<text x="97.2" y="152">PCA9535PW,118</text>
<text x="160.9" y="152">10K</text>
<text x="179.2" y="152">D3</text>
<text x="207.9" y="152">10K</text>
<text x="226.2" y="152">D4</text>
<text x="249.8" y="152">10K</text>
<text x="268.1" y="152">D5</text>
<text x="94.7" y="157.1">~{INT}</text>
<text x="94.7" y="159.6">A1</text>
<text x="109.8" y="159.6">SDA</text>
<text x="109.8" y="157.1">VDD</text>
<text x="136.1" y="159.6">C3</text>
<text x="42.1" y="162.2">RN1</text>
<text x="42.2" y="164.7">10K</text>
<text x="94.7" y="162.2">A2</text>
<text x="94.7" y="164.7">IO0_0</text>
<text x="94.7" y="167.3">IO0_1</text>
<text x="108.7" y="167.3">IO1_7</text>
<text x="110" y="162.2">SCL</text>
<text x="111.3" y="164.7">A0</text>
<text x="136.3" y="162.2">100nF</text>
<text x="155.5" y="163.4">GND</text>
<text x="202.5" y="163.4">GND</text>
<text x="244.4" y="163.4">GND</text>
<text x="94.7" y="169.8">IO0_2</text>
<text x="94.7" y="172.3">IO0_3</text>
<text x="108.7" y="172.3">IO1_5</text>
<text x="108.7" y="169.8">IO1_6</text>
<text x="42.1" y="180">RN2</text>
<text x="94.7" y="180">IO0_6</text>
<text x="94.7" y="174.9">IO0_4</text>
<text x="94.7" y="177.4">IO0_5</text>
<text x="108.7" y="180">IO1_2</text>
<text x="108.7" y="177.4">IO1_3</text>
<text x="108.7" y="174.9">IO1_4</text>
<text x="42.1" y="182.5">3K</text>
<text x="94.7" y="182.5">IO0_7</text>
<text x="94.7" y="185">VSS</text>
<text x="108.7" y="185">IO1_0</text>
<text x="108.7" y="182.5">IO1_1</text>
<text x="33.6" y="193.9">GND</text>
<text x="84.4" y="193.9">GND</text>
</g>
<g font-size="1.8" fill="#a90000">
<text x="40.1" y="36.8">1</text>
<text x="40.1" y="39.4">2</text>
<text x="40.1" y="41.9">3</text>
<text x="63" y="41.9">6</text>
<text x="63" y="39.4">7</text>
<text x="63" y="36.8">8</text>
<text x="73.2" y="39.4">1</text>
<text x="73.2" y="41.9">2</text>
<text x="88.4" y="41.9">3</text>
<text x="88.4" y="39.4">4</text>
<text x="40.1" y="44.4">4</text>
<text x="63" y="44.4">5</text>
<text x="46" y="88.4" transform="rotate(-90 46 88.4)">8</text>
<text x="48.5" y="88.4" transform="rotate(-90 48.5 88.4)">7</text>
<text x="51.1" y="88.4" transform="rotate(-90 51.1 88.4)">6</text>
<text x="53.6" y="88.4" transform="rotate(-90 53.6 88.4)">5</text>
<text x="46" y="96" transform="rotate(-90 46 96)">1</text>
<text x="48.5" y="96" transform="rotate(-90 48.5 96)">2</text>
<text x="51.1" y="96" transform="rotate(-90 51.1 96)">3</text>
<text x="53.6" y="96" transform="rotate(-90 53.6 96)">4</text>
<text x="103.9" y="92.8" transform="rotate(-90 103.9 92.8)">2</text>
<text x="101.1" y="97.8">3</text>
<text x="46" y="106.2" transform="rotate(-90 46 106.2)">8</text>
<text x="48.5" y="106.2" transform="rotate(-90 48.5 106.2)">7</text>
<text x="51.1" y="106.2" transform="rotate(-90 51.1 106.2)">6</text>
<text x="53.6" y="106.2" transform="rotate(-90 53.6 106.2)">5</text>
<text x="103.9" y="104.2" transform="rotate(-90 103.9 104.2)">1</text>
<text x="127.3" y="103.6" transform="rotate(-90 127.3 103.6)">3</text>
<text x="46" y="113.8" transform="rotate(-90 46 113.8)">1</text>
<text x="48.5" y="113.8" transform="rotate(-90 48.5 113.8)">2</text>
<text x="51.1" y="113.8" transform="rotate(-90 51.1 113.8)">3</text>
<text x="53.6" y="113.8" transform="rotate(-90 53.6 113.8)">4</text>
<text x="127.3" y="111.2" transform="rotate(-90 127.3 111.2)">2</text>
<text x="130" y="108.5">1</text>
<text x="49.3" y="130.3" transform="rotate(-90 49.3 130.3)">3</text>
<text x="43.3" y="132.1">2</text>
<text x="54.8" y="132.1">1</text>
<text x="107.7" y="139.8" transform="rotate(-90 107.7 139.8)">3</text>
<text x="110.2" y="139.8" transform="rotate(-90 110.2 139.8)">2</text>
<text x="112.8" y="139.8" transform="rotate(-90 112.8 139.8)">1</text>
<text x="145.8" y="139.8" transform="rotate(-90 145.8 139.8)">3</text>
<text x="148.3" y="139.8" transform="rotate(-90 148.3 139.8)">2</text>
<text x="150.9" y="139.8" transform="rotate(-90 150.9 139.8)">1</text>
<text x="165.9" y="146">3</text>
<text x="173.5" y="146">2</text>
<text x="212.9" y="146">3</text>
<text x="220.5" y="146">2</text>
<text x="254.8" y="146">3</text>
<text x="262.4" y="146">2</text>
<text x="169.9" y="153.1" transform="rotate(-90 169.9 153.1)">1</text>
<text x="216.9" y="153.1" transform="rotate(-90 216.9 153.1)">1</text>
<text x="258.8" y="153.1" transform="rotate(-90 258.8 153.1)">1</text>
<text x="33.3" y="159.5" transform="rotate(-90 33.3 159.5)">8</text>
<text x="35.8" y="159.5" transform="rotate(-90 35.8 159.5)">7</text>
<text x="38.4" y="159.5" transform="rotate(-90 38.4 159.5)">6</text>
<text x="40.9" y="159.5" transform="rotate(-90 40.9 159.5)">5</text>
<text x="90.9" y="156.2">1</text>
<text x="90.9" y="158.7">2</text>
<text x="90.9" y="161.3">3</text>
<text x="115.9" y="161.3">22</text>
<text x="115.9" y="158.7">23</text>
<text x="115.9" y="156.2">24</text>
<text x="33.3" y="167.1" transform="rotate(-90 33.3 167.1)">1</text>
<text x="35.8" y="167.1" transform="rotate(-90 35.8 167.1)">2</text>
<text x="38.4" y="167.1" transform="rotate(-90 38.4 167.1)">3</text>
<text x="40.9" y="167.1" transform="rotate(-90 40.9 167.1)">4</text>
<text x="90.9" y="163.8">4</text>
<text x="90.9" y="166.4">5</text>
<text x="115.9" y="166.4">20</text>
<text x="115.9" y="163.8">21</text>
<text x="90.9" y="168.9">6</text>
<text x="90.9" y="171.4">7</text>
<text x="90.9" y="174">8</text>
<text x="115.9" y="174">17</text>
<text x="115.9" y="171.4">18</text>
<text x="115.9" y="168.9">19</text>
<text x="33.3" y="177.3" transform="rotate(-90 33.3 177.3)">8</text>
<text x="35.8" y="177.3" transform="rotate(-90 35.8 177.3)">7</text>
<text x="38.4" y="177.3" transform="rotate(-90 38.4 177.3)">6</text>
<text x="40.9" y="177.3" transform="rotate(-90 40.9 177.3)">5</text>
<text x="90.5" y="179.1">10</text>
<text x="90.9" y="176.5">9</text>
<text x="115.9" y="179.1">15</text>
<text x="115.9" y="176.5">16</text>
<text x="33.3" y="184.9" transform="rotate(-90 33.3 184.9)">1</text>
<text x="35.8" y="184.9" transform="rotate(-90 35.8 184.9)">2</text>
<text x="38.4" y="184.9" transform="rotate(-90 38.4 184.9)">3</text>
<text x="40.9" y="184.9" transform="rotate(-90 40.9 184.9)">4</text>
<text x="90.5" y="181.6">11</text>
<text x="90.5" y="184.1">12</text>
<text x="115.9" y="184.1">13</text>
<text x="115.9" y="181.6">14</text>
</g>
<text font-size="1.8" fill="#0f0f0f" x="81.3" y="49.4">Optional resistor (For standalone only)</text>
<g font-size="1.8" fill="#0000c2">
<text x="86.4" y="95.1">Voltage monitor</text>
<text x="134.6" y="93.9">GPIO Output</text>
<text x="134.6" y="96.4">5V - Max 200mA</text>
<text x="134.6" y="99">PWM Compatible</text>
<text x="69.8" y="128.2">GPIO Input</text>
<text x="69.8" y="130.7">Max 120mA (5-20V)</text>
<text x="120.6" y="132">IO Toggles for</text>
<text x="69.8" y="133.2">PCNT compatible</text>
<text x="120.6" y="134.5">pin 23 on TCU</text>
<text x="162.6" y="135.8">Pressure switch solenoid</text>
<text x="213.4" y="137.1">TRRS RP solenoid</text>
<text x="255.3" y="137.1">Start enable relay</text>
<text x="43.2" y="149.8">TRRS IO</text>
<text x="135.9" y="151">GPIO Expander</text>
<text x="163.8" y="162.5">Only for standalone swaps</text>
</g>
</svg>
